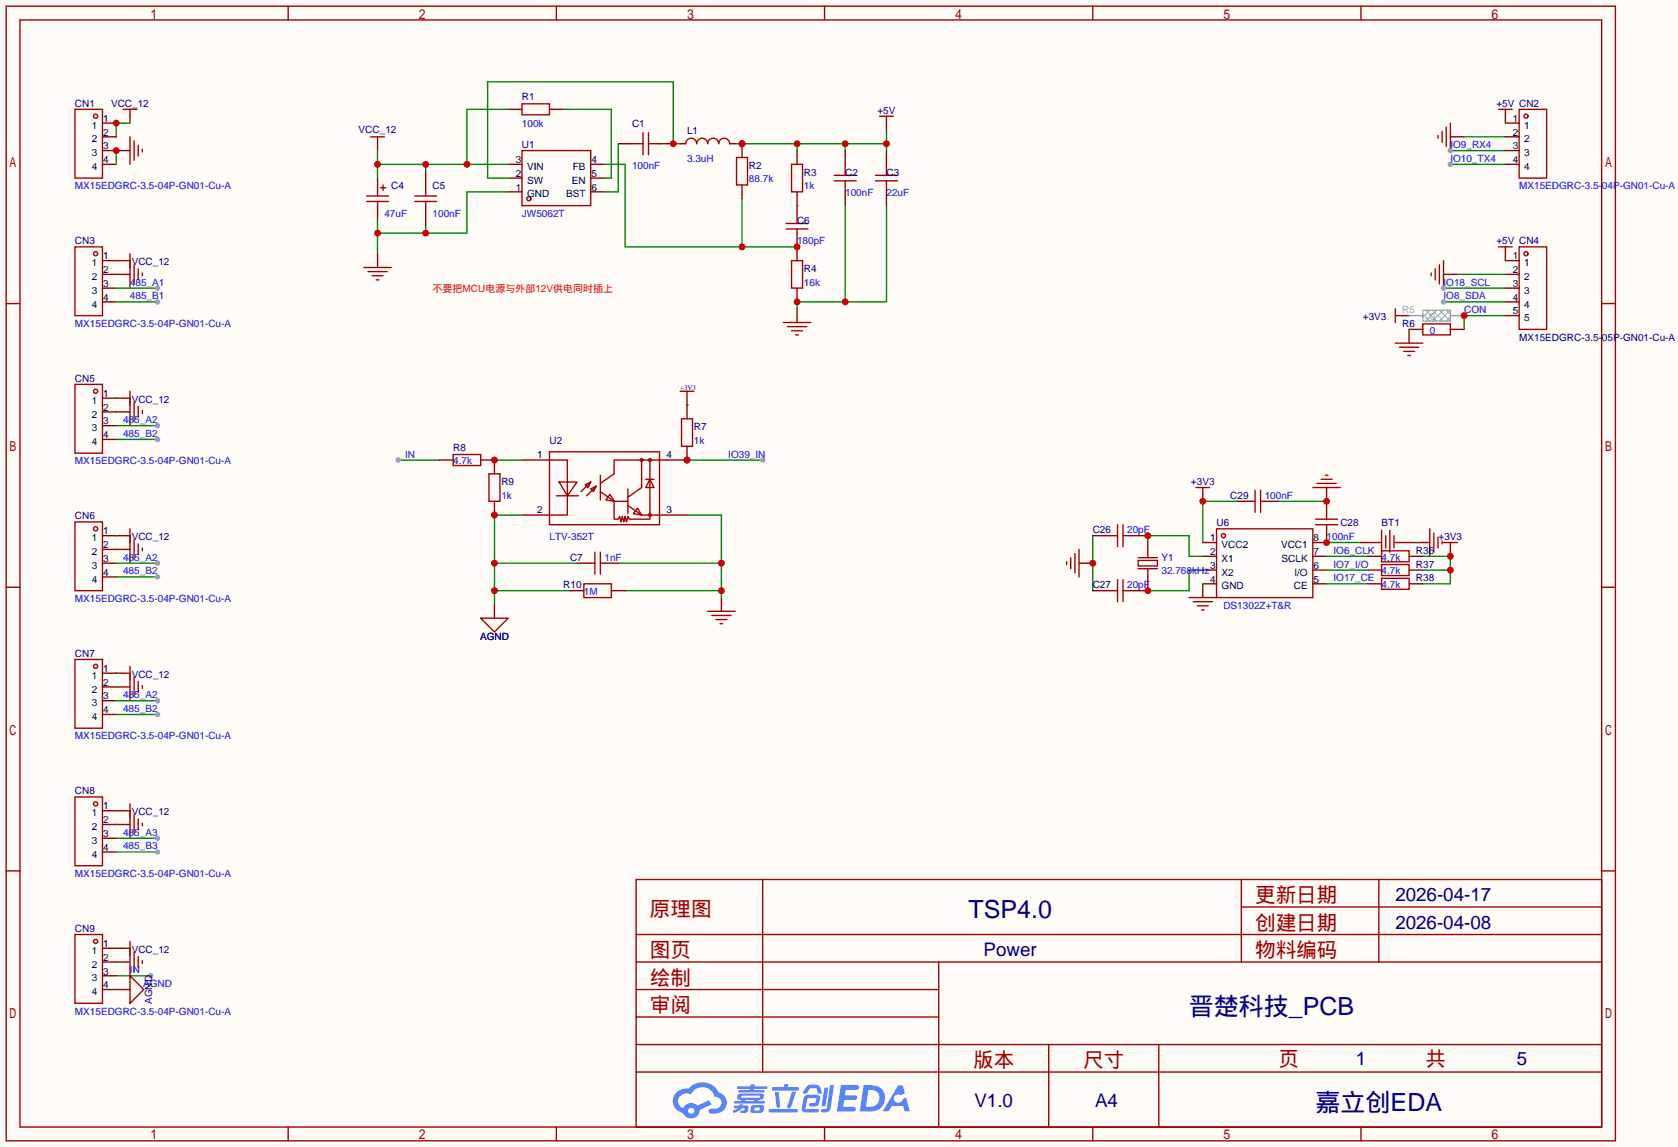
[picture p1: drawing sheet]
<svg xmlns="http://www.w3.org/2000/svg" width="310mm" height="212mm" viewBox="0 0 310 212" stroke-linecap="round" stroke-linejoin="round" font-family="sans-serif">
<path d="M0 0h309.9v211.8h-309.9z" fill="#fffcf7"/>
<g fill="none" stroke="#a10000" stroke-width=".25">
<path d="M1.1 1.1h297.2v209.6h-297.2zM3.7 3.7h292.1v204.5h-292.1zM53.2 1.1v2.6M102.7 1.1v2.6M152.3 1.1v2.6M201.8 1.1v2.6M251.3 1.1v2.6M1.1 56.1h2.6M295.8 56.1h2.5M1.1 108.5h2.6M295.8 108.5h2.5M1.1 160.8h2.6"/>
<path d="M117.5 162.4h178.3v45.8h-178.3zM117.5 177.7h178.3M117.5 172.6h178.3M140.8 162.4v35.6M173.4 177.7v30.5M229.2 162.4v15.3M229.2 167.5h66.6M254.6 162.4v15.3M295.8 160.8h2.5M117.5 182.8h55.9M117.5 198h178.3M117.5 192.9h178.3"/>
<path d="M117.5 187.8h55.9M193.7 192.9v15.3M214 192.9v15.3M53.2 208.2v2.5M102.7 208.2v2.5M152.3 208.2v2.5M201.8 208.2v2.5M251.3 208.2v2.5"/>
</g>
<g fill="#5487ff">
<path d="M155.3 200.4h2.1a.97 .97 0 0 1 1.3 .4 .53 .53 0 0 1-.7 .5h-1.8l-.2 1h1.9a.43 .43 0 0 1 .4 .5 .43 .43 0 0 1-.5 .3h-1.9l-.2 1.3h1.7a.45 .45 0 0 1 .6 .2 .45 .45 0 0 1-.2 .6l-3.2 .1z"/>
<path d="M165.9 200.5h.8l.4 1.4-.7 .4a.82 .82 0 0 0-1.2 .1 .82 .82 0 0 0 .1 1.1 .82 .82 0 0 0 1.2 0l.2-.5 .6-.3 .7 2.5h-.9l-.3-1h-2.1l-.6 1h-1.1z"/>
<path d="M152.2 200.9h.8l-.5 3.2a.36 .36 0 0 1-.4 .3 .36 .36 0 0 1-.3-.4z"/>
<path d="M153.3 200.4h.7l-.6 4.3a1.13 1.13 0 0 1-1.8 .6l.2-.4 .7-.1 .2-.2z"/>
<path d="M149 200.7l.6-.4h1a.77 .77 0 0 1 .9 .6l.3 .9-.2 .2h-.5l-.4-1h-.9a1.3 1.3 0 0 0-.8 .9l-.6 .1-.2-.2z"/>
<path d="M148.6 202.5l.5-.3h1.7a.66 .66 0 0 1 .6 .9l-.1 .4a.81 .81 0 0 1-.9 .9h-.7a.32 .32 0 0 1-.3-.4 .32 .32 0 0 1 .4-.3h.7l.3-.9-1.7 .1-.3 1.9h2.1a.32 .32 0 0 1 .4 .4 .32 .32 0 0 1-.4 .3l-2.3-.1-.5-.3v-.5z"/>
<path d="M142 204.8h5a.33 .33 0 0 1 .3 .4 .33 .33 0 0 1-.3 .3h-4.9l-.2-.2z"/>
<path d="M146.3 201.6h.7l-1 2.9a.36 .36 0 0 1-.4 .2 .36 .36 0 0 1-.3-.3z"/>
<path d="M143.1 201.7h.7l.3 2.6a.34 .34 0 0 1-.3 .3 .34 .34 0 0 1-.4-.2z"/>
<path d="M142.6 200.8h2.2l.1-.4 .1-.2h.6l-.1 .6h1.8a.32 .32 0 0 1 .3 .3 .32 .32 0 0 1-.4 .3h-4.5l-.1-.1z"/>
<path d="M135.6 204.2h.9l.1-.2 .7-.1-.1 .3h.9a.82 .82 0 0 1-.6 1.3h-.7v-.4l.7-.1v-.3h-.5l-.5 .4-1 .4-.2-.4 1-.4h-.8z"/>
<path d="M136.1 200.6h2.5v-.3h.8l-.1 .3h2.2l.2 .3-.2 .2h-2.3v.3h1.8l.2 .2-.2 .2h-4.5l-.2-.2 .1-.2h2l.1-.3h-2.3l-.1-.2z"/>
<path d="M159.5 200.4l-.7 4.9h1.6a2.47 2.47 0 0 0 2.9-1.7 2.47 2.47 0 0 0-1.4-3zM160.4 201.3a1.61 1.61 0 0 1 2 1.4 1.61 1.61 0 0 1-1.8 1.7h-.7z"/>
<path d="M136.3 202.2a.55 .55 0 0 0-.2 .7 .55 .55 0 0 0 .7 .2l.1 .3h-1.3v.4h5.5l.2-.2-.2-.2h-1.2l.2-.3a.7 .7 0 0 0 .8-.2 .7 .7 0 0 0 0-.9h-4.1zM136.9 202.4h3.3l.2 .1-.2 .2h-3.2l-.2-.1zM137.6 203.1h1.7l-.2 .3h-1.4z"/>
<path d="M138.8 204.3a1.05 1.05 0 0 0-.1 1.2 2.91 2.91 0 0 0 2.2-.2 .98 .98 0 0 0 0-1.2h-1.6zM139.4 204.6l.8-.1 .1 .1v.3l-.2 .2h-.8z"/>
<path d="M125 201.7a2.23 2.23 0 0 0-.7 2.3 2.23 2.23 0 0 0 1.8 1.6 1.58 1.58 0 0 0 1.8 .9 1.58 1.58 0 0 0 1.3-1.5l2.2-1-.5-.8-2.1 1a1.65 1.65 0 0 0-2.6 .5 1.45 1.45 0 0 1-.8-2 1.45 1.45 0 0 1 2-.7l.2 .1a2.3 2.3 0 0 1 2.3-1.3 2.3 2.3 0 0 1 2.1 1.7 1.12 1.12 0 0 1 1.2 1.1 1.12 1.12 0 0 1-1.1 1.2h-.7a.45 .45 0 0 0-.6 .3 .45 .45 0 0 0 .5 .6 2.26 2.26 0 0 0 2.9-2.5 2.04 2.04 0 0 0-1.5-1.4 3.3 3.3 0 0 0-5.5-.7l-1.2 .1zM127.1 205.2a.57 .57 0 0 1 1.1 0 .57 .57 0 0 1-1.1 0z"/>
</g>
<g fill="none" stroke="#a10000" stroke-width=".25">
<path d="M96.4 19.2h5.1v2h-5.1zM67.7 37.2h4.1M67.7 36.2h4.1M68.5 25.3h2.5M69.7 25.3v1.2M69.7 35.4v.8M69.7 37.2v.8M70.2 34.7h1M70.7 34.2v1M76.6 37.2h4M76.6 36.2h4M78.6 34.2v2"/>
<path d="M78.6 37.2v2M96.4 27.8h12.7v10.2h-12.7zM116.7 26.5h2M118.7 24.5v4.1M119.8 24.5v4.1M119.8 26.5h2M146.2 30.4h2v5h-2zM162.4 21.5h2.6M163.7 21.5v1.2M67.2 49.4h5.1M67.9 50.2h3.6M68.7 50.9h2"/>
<path d="M69.5 51.7h.5M144.7 59.6h5M145.2 41.3h4M145.2 42.3h4M146.2 48.1h2v5.1h-2zM147.2 40.5v.8M147.2 42.3v.8M125.9 77.3h2v5.1h-2zM145.4 60.3h3.6M146.2 61.1h2M146.9 61.8h.5M90.3 87.5h2v5.1h-2z"/>
<circle cx="97.7" cy="36.7" r=".38"/>
</g>
<g fill="none" stroke="#870000" stroke-width=".25">
<path d="M69.7 26.5v1.3M69.7 32.9v2.5M69.7 38v2.5M78.6 31.6v2.6M78.6 39.2v2.6M93.9 35.4h2.5M93.9 32.9h2.5M93.9 30.4h2.5M93.9 20.2h2.5M101.5 20.2h2.5M109.1 35.4h2.5M109.1 32.9h2.5"/>
<path d="M109.1 30.4h2.5M114.2 26.5h2.5M121.8 26.5h2.5M147.2 27.8v2.6M147.2 35.4v5.1M163.7 22.7v1.3M69.7 46.9v2.5M147.2 43.1v5M147.2 53.2v2.6M147.2 57v2.6M126.9 74.8v2.5M91.3 85v2.5"/>
<path d="M91.3 92.6v2.5M126.9 82.4v2.6"/>
</g>
<path d="M69.7 30.4h24.2M69.7 27.8v5.1M78.6 30.4v1.2M93.9 20.2h-7.7v10.2" fill="none" stroke="#008700" stroke-width=".25"/>
<g fill="#c00">
<circle cx="86.2" cy="30.4" r=".63"/>
<circle cx="78.6" cy="30.4" r=".63"/>
<circle cx="69.7" cy="30.4" r=".63"/>
</g>
<path d="M93.9 35.4h-7.7v7.7h-16.5M104 20.2h8.9v12.7h-1.3M69.7 40.5v6.4M78.6 41.8v1.3" fill="none" stroke="#008700" stroke-width=".25"/>
<g fill="#c00">
<circle cx="69.7" cy="43.1" r=".63"/>
<circle cx="78.6" cy="43.1" r=".63"/>
</g>
<path d="M135.8 26.5h27.9M147.2 26.5v1.3M156.1 26.5v1.3M163.7 24v3.8" fill="none" stroke="#008700" stroke-width=".25"/>
<g fill="#c00">
<circle cx="156.1" cy="26.5" r=".63"/>
<circle cx="147.2" cy="26.5" r=".63"/>
<circle cx="163.7" cy="26.5" r=".63"/>
<circle cx="137" cy="26.5" r=".63"/>
</g>
<path d="M125.6 26.5h-1.3v-11.4h-34.3v17.8h3.9" fill="none" stroke="#008700" stroke-width=".25"/>
<circle cx="124.3" cy="26.5" r=".63" fill="#c00"/>
<path d="M111.6 30.4h3.8v15.2h31.8M114.2 26.5v8.9h-2.6M137 36.7v8.9M147.2 38h.1" fill="none" stroke="#008700" stroke-width=".25"/>
<path d="M154.1 32.4h4M154.1 33.4h4M156.1 30.4v2M156.1 33.4v2M161.7 32.4h4M161.7 33.4h4M163.7 30.4v2M163.7 33.4v2" fill="none" stroke="#a10000" stroke-width=".25"/>
<path d="M156.1 27.8v2.6M156.1 35.4v2.6M163.7 27.8v2.6M163.7 35.4v2.6" fill="none" stroke="#870000" stroke-width=".25"/>
<g fill="#c00">
<circle cx="137" cy="45.6" r=".63"/>
<circle cx="147.2" cy="45.6" r=".63"/>
</g>
<path d="M156.1 38v17.8M163.7 38v17.8h-16.5v1.2" fill="none" stroke="#008700" stroke-width=".25"/>
<g fill="#c00">
<circle cx="156.1" cy="55.8" r=".63"/>
<circle cx="147.2" cy="55.8" r=".63"/>
</g>
<path d="M137 26.5v2.6" fill="none" stroke="#870000" stroke-width=".25"/>
<circle cx="137" cy="26.5" r=".63" fill="#c00"/>
<path d="M125.6 26.5h1M134.7 26.5h1.1M137 34.2v2.5M267.8 25.3h2.6M278 21.5v1.2" fill="none" stroke="#870000" stroke-width=".25"/>
<path d="M126.6 26.5a1.02 1.02 0 0 1 1-1 1.02 1.02 0 0 1 1.1 1 1.02 1.02 0 0 1 1-1 1.02 1.02 0 0 1 1 1 1.02 1.02 0 0 1 1-1 1.02 1.02 0 0 1 1 1 1.02 1.02 0 0 1 1-1 1.02 1.02 0 0 1 1 1M136 29.1h2v5.1h-2zM265.6 25v.5M266.3 24.3v2M267.1 23.5v3.6M267.8 22.7v5.1M276.7 20.2h2.6M278 20.2v1.3" fill="none" stroke="#a10000" stroke-width=".25"/>
<path d="M267.8 27.8h10.2M270.4 25.3h7.6" fill="none" stroke="#008700" stroke-width=".25"/>
<circle cx="267.8" cy="27.8" r=".51" fill="#999"/>
<path d="M267.8 30.4h10.2" fill="none" stroke="#008700" stroke-width=".25"/>
<circle cx="267.8" cy="30.4" r=".51" fill="#999"/>
<g fill="none" stroke="#a10000" stroke-width=".25">
<path d="M22.7 20.2h2.6M24 20.2v1.3M24 25.3v5.1M24.8 26v3.6M25.5 26.8v2M26.3 27.6v.5M22.7 48.1h1.3M24 46.9v6.3M24.8 48.9v3.6M25.5 49.7v2M26.3 50.4v.5M264.3 50.4v.5"/>
<path d="M265 49.7v2M265.8 48.9v3.6M266.6 48.1v5.1M276.7 45.6h2.6M278 45.6v1.3M22.7 73.5h1.3M24 72.3v6.3M24.8 74.3v3.6M25.5 75.1v2M26.3 75.8v.5M125.6 72.3h2.5M126.9 72.3v2.5"/>
<path d="M22.7 98.9h1.3M24 97.7v6.3M24.8 99.7v3.6M25.5 100.5v2M26.3 101.2v.5M22.7 124.3h1.3M24 123.1v6.3M24.8 125.1v3.6M25.5 125.9v2M26.3 126.6v.5M22.7 149.7h1.3M24 148.5v6.3"/>
<path d="M24.8 150.5v3.6M25.5 151.3v2M26.3 152v.5M22.7 175.1h1.3M24 173.9v6.3M24.8 175.9v3.6M25.5 176.7v2M26.3 177.4v.5"/>
</g>
<g fill="none" stroke="#870000" stroke-width=".25">
<path d="M21.5 27.8h2.5M24 21.5v1.2M21.5 48.1h1.2M21.5 50.7h2.5M266.6 50.7h2.5M278 46.9v1.2M21.5 73.5h1.2M21.5 76.1h2.5M126.9 74.8h.1M21.5 98.9h1.2M21.5 101.5h2.5M21.5 124.3h1.2"/>
<path d="M21.5 126.9h2.5M21.5 149.7h1.2M21.5 152.3h2.5M21.5 175.1h1.2M21.5 177.7h2.5"/>
</g>
<path d="M24 22.7h-2.5v2.6M266.6 53.2h11.4" fill="none" stroke="#008700" stroke-width=".25"/>
<circle cx="266.6" cy="53.2" r=".51" fill="#999"/>
<path d="M266.6 55.8h11.4" fill="none" stroke="#008700" stroke-width=".25"/>
<circle cx="266.6" cy="55.8" r=".51" fill="#999"/>
<path d="M260.2 58.3h.1M278 58.3h-7.6v2.5M260.2 60.8h.1" fill="none" stroke="#008700" stroke-width=".25"/>
<path d="M259 58.3h1.2M262.8 60.8h-2.6v2.6M267.8 60.8h2.6M222.1 91.3v1.3M261.5 100.2h2.5M267.8 101.5v1.2" fill="none" stroke="#870000" stroke-width=".25"/>
<g fill="none" stroke="#a10000" stroke-width=".25">
<path d="M257.7 57v2.6M257.7 58.3h1.3M262.8 59.8h5v2h-5zM257.7 63.4h5.1M258.4 64.1h3.6M259.2 64.9h2M260 65.7h.5M220.9 90h2.5M222.1 90v1.3M264 97.7v5M264.8 98.4v3.6M265.6 99.2v2"/>
<path d="M266.3 99.9v.6M266.6 100.2h2.5M267.8 100.2v1.3"/>
</g>
<path d="M267.8 58.3h2.6" fill="none" stroke="#999" stroke-width=".25"/>
<circle cx="270.4" cy="58.3" r=".63" fill="#c00"/>
<path d="M260.2 58.3h2.6M262.8 57.3h5v2h-5z" fill="none" stroke="#999" stroke-width=".25"/>
<path d="M262.8 58l1.2 1.3M263.3 57.3l2 2M264 57.3l-1.2 1.2M264.5 57.3l2.1 2M265.3 57.3l-2 2M265.8 57.3l2 2M266.6 57.3l-2.1 2M267.1 57.3l.7 .7M267.8 57.3l-2 2M267.8 58.5l-.7 .8" fill="none" stroke="#999" stroke-width=".18"/>
<path d="M126.9 85h13.9" fill="none" stroke="#008700" stroke-width=".25"/>
<circle cx="126.9" cy="85" r=".63" fill="#c00"/>
<circle cx="140.8" cy="85" r=".51" fill="#999"/>
<path d="M21.5 180.2h6.3" fill="none" stroke="#008700" stroke-width=".25"/>
<circle cx="27.8" cy="180.2" r=".51" fill="#999"/>
<path d="M73.5 85h7.7" fill="none" stroke="#008700" stroke-width=".25"/>
<circle cx="73.5" cy="85" r=".51" fill="#999"/>
<path d="M91.3 85h5.1M96.4 95.1h-5.1v16.5M91.3 109.1h14M91.3 104h15.3" fill="none" stroke="#008700" stroke-width=".25"/>
<g fill="#c00">
<circle cx="91.3" cy="109.1" r=".63"/>
<circle cx="91.3" cy="104" r=".63"/>
<circle cx="91.3" cy="95.1" r=".63"/>
</g>
<path d="M133.2 110.4v2.5" fill="none" stroke="#870000" stroke-width=".25"/>
<path d="M130.7 112.9h5.1M131.4 113.7h3.6M132.2 114.4h2M133 115.2h.5" fill="none" stroke="#a10000" stroke-width=".25"/>
<path d="M126.9 95.1h6.3v15.3M114.2 104h19M115.4 109.1h17.8" fill="none" stroke="#008700" stroke-width=".25"/>
<g fill="#c00">
<circle cx="133.2" cy="104" r=".63"/>
<circle cx="133.2" cy="109.1" r=".63"/>
</g>
<path d="M101.5 83.4h20.3v13.5h-20.3z" fill="none" stroke="#a10000" stroke-width=".25"/>
<path d="M96.4 85h5.1M96.4 95.1h5.1M121.8 85h5.1M121.8 95.1h5.1" fill="none" stroke="#870000" stroke-width=".25"/>
<circle cx="126.9" cy="85" r=".63" fill="#c00"/>
<g fill="none" stroke="#a10000" stroke-width=".25">
<path d="M13.8 20.2h5.1v12.7h-5.1zM280.5 20.2h5.1v12.7h-5.1zM13.8 45.6h5.1v12.7h-5.1zM101.5 85h3.3v10.1h-3.3M102.7 91.6h4.1M103.3 89h3.3l-1.8 2.6zM108.1 89.5l1-.5-.5 1zM109.1 90.3l1-.5-.5 1zM109.1 89l-1.8 1.8M110.1 89.8l-1.8 1.8M110.9 90.8l2.5 1.8M110.9 87.8v4.5"/>
<path d="M112.6 91.3l.8 1.3-1.5-.3zM113.4 92.6h2.6M116 93.3l2.5 1.8M116 90.3v4.6M117.7 93.9l.8 1.2-1.5-.2zM118.5 85v5l-2.5 1.8M118.5 95.1h3.3M119.3 88.5h1.5M120 88.5l.8 1.5h-1.5zM120 85v10.9h-3.8l-.2-.5-.3 1-.3-1-.2 1-.3-1-.2 1-.3-1-.2 .5h-.8v-3.3M121.8 85h-8.4v2.5l-2.5 1.8M13.8 147.2h5.1v12.7h-5.1z"/>
<path d="M13.8 172.6h5.1v12.7h-5.1z"/>
<circle cx="17.7" cy="21.5" r=".38"/>
<circle cx="281.8" cy="21.5" r=".38"/>
<circle cx="17.7" cy="46.9" r=".38"/>
<circle cx="118.5" cy="85" r=".25"/>
<circle cx="120" cy="95.1" r=".25"/>
<circle cx="120" cy="85" r=".25"/>
<circle cx="17.7" cy="148.5" r=".38"/>
<circle cx="17.7" cy="173.9" r=".38"/>
</g>
<g fill="none" stroke="#870000" stroke-width=".25">
<path d="M18.9 22.7h2.6M278 22.7h2.5M278 25.3h2.5M278 27.8h2.5M278 30.4h2.5M18.9 48.1h2.6M18.9 50.7h2.6M18.9 53.2h2.6M18.9 55.8h2.6M18.9 149.7h2.6M18.9 152.3h2.6M18.9 154.8h2.6"/>
<path d="M18.9 157.4h2.6M18.9 175.1h2.6M18.9 177.7h2.6M18.9 180.2h2.6M18.9 182.8h2.6"/>
</g>
<circle cx="21.5" cy="22.7" r=".63" fill="#c00"/>
<g fill="none" stroke="#870000" stroke-width=".25">
<path d="M18.9 25.3h2.6M18.9 27.8h2.6M18.9 30.4h2.6M18.9 73.5h2.6M18.9 76.1h2.6M18.9 78.6h2.6M18.9 81.2h2.6M18.9 98.9h2.6M18.9 101.5h2.6M18.9 104h2.6M18.9 106.6h2.6M18.9 124.3h2.6"/>
<path d="M18.9 126.9h2.6M18.9 129.4h2.6M18.9 132h2.6"/>
</g>
<g fill="none" stroke="#a10000" stroke-width=".25">
<path d="M13.8 71h5.1v12.7h-5.1zM13.8 96.4h5.1v12.7h-5.1zM13.8 121.8h5.1v12.7h-5.1z"/>
<circle cx="17.7" cy="72.3" r=".38"/>
<circle cx="17.7" cy="97.7" r=".38"/>
<circle cx="17.7" cy="123.1" r=".38"/>
</g>
<path d="M21.5 129.4h7.6" fill="none" stroke="#008700" stroke-width=".25"/>
<circle cx="29.1" cy="129.4" r=".51" fill="#999"/>
<path d="M21.5 104h7.6" fill="none" stroke="#008700" stroke-width=".25"/>
<circle cx="29.1" cy="104" r=".51" fill="#999"/>
<path d="M21.5 78.6h7.6" fill="none" stroke="#008700" stroke-width=".25"/>
<circle cx="29.1" cy="78.6" r=".51" fill="#999"/>
<path d="M21.5 132h7.6" fill="none" stroke="#008700" stroke-width=".25"/>
<circle cx="29.1" cy="132" r=".51" fill="#999"/>
<path d="M21.5 106.6h7.6" fill="none" stroke="#008700" stroke-width=".25"/>
<circle cx="29.1" cy="106.6" r=".51" fill="#999"/>
<path d="M21.5 81.2h7.6" fill="none" stroke="#008700" stroke-width=".25"/>
<circle cx="29.1" cy="81.2" r=".51" fill="#999"/>
<path d="M21.5 154.8h7.6" fill="none" stroke="#008700" stroke-width=".25"/>
<circle cx="29.1" cy="154.8" r=".51" fill="#999"/>
<g fill="none" stroke="#a10000" stroke-width=".25">
<path d="M224.7 97.7h17.7v12.7h-17.7z"/>
<circle cx="225.9" cy="98.9" r=".38"/>
</g>
<path d="M222.1 100.2h2.6M222.1 102.7h2.6M222.1 105.3h2.6M222.1 107.8h2.6M242.4 100.2h2.6M242.4 102.7h2.6M242.4 105.3h2.6M242.4 107.8h2.6" fill="none" stroke="#870000" stroke-width=".25"/>
<path d="M21.5 157.4h7.6" fill="none" stroke="#008700" stroke-width=".25"/>
<circle cx="29.1" cy="157.4" r=".51" fill="#999"/>
<path d="M21.5 27.8v2.6" fill="none" stroke="#008700" stroke-width=".25"/>
<circle cx="21.5" cy="27.8" r=".63" fill="#c00"/>
<path d="M228.5 92.6h-6.4v7.6" fill="none" stroke="#008700" stroke-width=".25"/>
<circle cx="222.1" cy="92.6" r=".63" fill="#c00"/>
<path d="M201.8 98.9v10.2M212 98.9h7.6v3.8h2.5M222.1 105.3h-2.5v3.8h-7.6" fill="none" stroke="#008700" stroke-width=".25"/>
<path d="M199.3 104h2.5M222.1 107.8v2.6" fill="none" stroke="#870000" stroke-width=".25"/>
<path d="M219.6 110.4h5.1M220.3 111.1h3.6M221.1 111.9h2M221.9 112.6h.5" fill="none" stroke="#a10000" stroke-width=".25"/>
<circle cx="201.8" cy="104" r=".63" fill="#c00"/>
<path d="M197 103.8v.5M197.7 103v2M198.5 102.2v3.6M199.3 101.5v5.1" fill="none" stroke="#a10000" stroke-width=".25"/>
<path d="M245 100.2h6.3M245 102.7h7.6M245 105.3h7.6M245 107.8h7.6M262.8 102.7h5v5.1h-5M262.8 105.3h5" fill="none" stroke="#008700" stroke-width=".25"/>
<g fill="#c00">
<circle cx="267.8" cy="105.3" r=".63"/>
<circle cx="267.8" cy="102.7" r=".63"/>
</g>
<g fill="none" stroke="#870000" stroke-width=".25">
<path d="M88.8 85h2.5M212 98.9v2.6M245 90v2.6M91.3 111.6v2.6M105.3 109.1h2.5M106.6 104h2.5M111.6 104h2.6M112.9 109.1h2.5M212 106.6v2.5M252.6 102.7h2.5M252.6 105.3h2.5M252.6 107.8h2.5"/>
<path d="M260.2 102.7h2.6M260.2 105.3h2.6M260.2 107.8h2.6M21.5 182.8h2.5"/>
</g>
<g fill="none" stroke="#a10000" stroke-width=".25">
<path d="M242.4 90h5.1M243.2 89.3h3.6M244 88.5h2M244.7 87.8h.5M88.8 114.2h5.1l-2.6 2.5zM107.8 107.8h5.1v2.6h-5.1zM109.1 104h.8M109.9 102v4M110.9 102v4M110.9 104h.7M210.2 103.5h3.5v1h-3.5zM210.2 105h3.5"/>
<path d="M210.2 103h3.5M212 101.5v1.5M212 105v1.6M255.1 101.7h5.1v2.1h-5.1zM255.1 104.3h5.1v2h-5.1zM255.1 106.8h5.1v2h-5.1zM24 180.2l2.5 2.6-2.5 2.5z"/>
</g>
<path d="M126.9 74.8h.1" fill="none" stroke="#008700" stroke-width=".25"/>
<circle cx="91.3" cy="85" r=".63" fill="#c00"/>
<path d="M81.2 85h2.5M245 97.7v2.5" fill="none" stroke="#870000" stroke-width=".25"/>
<path d="M83.7 83.9h5.1v2.1h-5.1zM243 96.9h4M243 95.9h4" fill="none" stroke="#a10000" stroke-width=".25"/>
<circle cx="245" cy="100.2" r=".63" fill="#c00"/>
<path d="M209.4 98.9h2.6M228.5 92.6h2.5M233.6 92.6h2.5M245 92.6v2.5" fill="none" stroke="#870000" stroke-width=".25"/>
<path d="M207.4 96.9v4.1M231 92.6h.8M231.8 90.6v4M232.8 90.6v4M232.8 92.6h.8M245 95.1v.8M245 96.9v.8" fill="none" stroke="#a10000" stroke-width=".25"/>
<circle cx="212" cy="98.9" r=".63" fill="#c00"/>
<path d="M204.3 98.9h2.1M206.4 96.9v4.1M207.4 98.9h2" fill="none" stroke="#a10000" stroke-width=".25"/>
<path d="M201.8 98.9h2.5" fill="none" stroke="#870000" stroke-width=".25"/>
<path d="M21.5 48.1h.1M21.5 50.7h.1M21.5 53.2h7.6" fill="none" stroke="#008700" stroke-width=".25"/>
<circle cx="29.1" cy="53.2" r=".51" fill="#999"/>
<path d="M21.5 55.8h7.6" fill="none" stroke="#008700" stroke-width=".25"/>
<circle cx="29.1" cy="55.8" r=".51" fill="#999"/>
<path d="M21.5 73.5h.1" fill="none" stroke="#008700" stroke-width=".25"/>
<path d="M207.4 107.1v4" fill="none" stroke="#a10000" stroke-width=".25"/>
<path d="M209.4 109.1h2.6" fill="none" stroke="#870000" stroke-width=".25"/>
<circle cx="212" cy="109.1" r=".63" fill="#c00"/>
<g fill="none" stroke="#a10000" stroke-width=".25">
<path d="M280.5 45.6h5.1v15.2h-5.1zM255.1 97.9v4.1M255.9 98.9v2.3M256.7 97.9v4.1M257.4 98.9v2.3M204.3 109.1h2.1M206.4 107.1v4M207.4 109.1h2"/>
<circle cx="281.8" cy="46.9" r=".38"/>
</g>
<path d="M278 48.1h2.5M278 50.7h2.5M278 53.2h2.5M278 55.8h2.5M278 58.3h2.5M201.8 109.1h2.5M251.3 100.2h3.8M257.7 100.2h3.8" fill="none" stroke="#870000" stroke-width=".25"/>
<g fill="none" stroke="#008700" stroke-width=".25">
<path d="M278 22.7h.1M269.1 50.7h8.9M278 48.1h.1M21.5 76.1h.1M21.5 98.9h.1M236.1 92.6h8.9M21.5 101.5h.1M222.1 107.8h.1M261.5 100.2h.1M21.5 124.3h.1M21.5 126.9h.1M21.5 149.7h.1"/>
<path d="M21.5 152.3h.1M21.5 175.1h.1M21.5 177.7h.1M21.5 182.8h.1"/>
</g>
<circle cx="245" cy="92.6" r=".63" fill="#c00"/>
<g font-size="4.6" fill="#000080">
<text x="178.9" y="169.6">TSP4.0</text>
<text x="219.6" y="187.4">晋楚科技_PCB</text>
<text x="243" y="205.2">嘉立创EDA</text>
</g>
<g font-size="3.8" fill="#a00000">
<text x="231.8" y="166.6">更新日期</text>
<text x="120" y="169.2">原理图</text>
<text x="231.8" y="171.7">创建日期</text>
<text x="120" y="176.8">图页</text>
<text x="231.8" y="176.8">物料编码</text>
<text x="120" y="181.9">绘制</text>
<text x="120" y="186.9">审阅</text>
<text x="179.7" y="197.1">版本</text>
<text x="200" y="197.1">尺寸</text>
<text x="236.1" y="196.8">页</text>
<text x="263.3" y="196.8">共</text>
</g>
<g font-size="3.5" fill="#000080">
<text x="257.7" y="166.4">2026-04-17</text>
<text x="257.7" y="171.5">2026-04-08</text>
<text x="181.7" y="176.6">Power</text>
<text x="250.4" y="196.6">1</text>
<text x="280.1" y="196.6">5</text>
<text x="180" y="204.5">V1.0</text>
<text x="202.2" y="204.5">A4</text>
</g>
<g font-size="1.8" fill="#000080">
<text x="13.8" y="19.7">CN1</text>
<text x="20.5" y="19.7">VCC_12</text>
<text x="96.4" y="18.5">R1</text>
<text x="116.7" y="23.5">C1</text>
<text x="162" y="21">+5V</text>
<text x="276.3" y="19.7">+5V CN2</text>
<text x="66.2" y="24.6">VCC_12</text>
<text x="96.4" y="27.4">U1</text>
<text x="126.9" y="24.8">L1</text>
<text x="72.3" y="35">C4</text>
<text x="79.9" y="35">C5</text>
<text x="138.3" y="31.2">R2</text>
<text x="148.5" y="32.4">R3</text>
<text x="156.1" y="32.4">C2</text>
<text x="163.7" y="32.4">C3</text>
<text x="147.2" y="41.3">C6</text>
<text x="13.8" y="45.1">CN3</text>
<text x="276.3" y="45.1">+5V CN4</text>
<text x="24.3" y="48.9">VCC_12</text>
<text x="148.5" y="50.2">R4</text>
<text x="251.7" y="59.1">+3V3</text>
<text x="259" y="60.4">R6</text>
<text x="280.5" y="62.9">MX15EDGRC-3.5-05P-GN01-Cu-A</text>
<text x="13.8" y="70.5">CN5</text>
<text x="24.3" y="74.3">VCC_12</text>
<text x="83.7" y="83.2">R8</text>
<text x="101.5" y="82">U2</text>
<text x="128.1" y="79.4">R7</text>
<text x="92.6" y="89.6">R9</text>
<text x="219.9" y="89.6">+3V3</text>
<text x="13.8" y="95.9">CN6</text>
<text x="227.2" y="92.1">C29</text>
<text x="24.3" y="99.7">VCC_12</text>
<text x="201.8" y="98.5">C26</text>
<text x="224.7" y="97.2">U6</text>
<text x="247.5" y="97.2">C28</text>
<text x="255.1" y="97.2">BT1</text>
<text x="265.7" y="99.7">+3V3</text>
<text x="105.3" y="103.6">C7</text>
<text x="214.5" y="103.6">Y1</text>
<text x="261.5" y="102.3">R36</text>
<text x="261.5" y="104.8">R37</text>
<text x="261.5" y="107.4">R38</text>
<text x="104" y="108.6">R10</text>
<text x="201.8" y="108.6">C27</text>
<text x="13.8" y="121.3">CN7</text>
<text x="24.3" y="125.1">VCC_12</text>
<text x="13.8" y="146.7">CN8</text>
<text x="24.3" y="150.5">VCC_12</text>
<text x="13.8" y="172.1">CN9</text>
<text x="24.3" y="175.9">VCC_12</text>
<text x="28.1" y="185.4" transform="rotate(-90 28.1 185.4)">AGND</text>
</g>
<g font-size="1.8">
<text x="17" y="23.8">1</text>
<text x="19" y="22.5">1</text>
<text x="279.4" y="22.5">1</text>
<text x="281.5" y="23.8">1</text>
<text x="17" y="26.3">2</text>
<text x="17" y="28.9">3</text>
<text x="19" y="25">2</text>
<text x="19" y="27.6">3</text>
<text x="279.4" y="25">2</text>
<text x="279.4" y="27.6">3</text>
<text x="281.5" y="26.3">2</text>
<text x="281.5" y="28.9">3</text>
<text x="17" y="31.4">4</text>
<text x="19" y="30.1">4</text>
<text x="95.2" y="35.2">1</text>
<text x="95.2" y="32.7">2</text>
<text x="95.2" y="30.1">3</text>
<text x="97.3" y="33.9">SW</text>
<text x="97.3" y="31.4">VIN</text>
<text x="105.6" y="33.9">EN</text>
<text x="105.8" y="31.4">FB</text>
<text x="109.2" y="30.1">4</text>
<text x="109.2" y="32.7">5</text>
<text x="109.2" y="35.2">6</text>
<text x="279.4" y="30.1">4</text>
<text x="281.5" y="31.4">4</text>
<text x="97.3" y="36.5">GND</text>
<text x="104.6" y="36.5">BST</text>
<text x="19" y="47.9">1</text>
<text x="279.4" y="47.9">1</text>
<text x="17" y="49.2">1</text>
<text x="17" y="51.7">2</text>
<text x="19" y="50.4">2</text>
<text x="19" y="53">3</text>
<text x="279.4" y="50.4">2</text>
<text x="279.4" y="53">3</text>
<text x="281.5" y="49.2">1</text>
<text x="281.5" y="51.7">2</text>
<text x="17" y="54.3">3</text>
<text x="17" y="56.8">4</text>
<text x="19" y="55.5">4</text>
<text x="279.4" y="55.5">4</text>
<text x="279.4" y="58.1">5</text>
<text x="281.5" y="54.3">3</text>
<text x="281.5" y="56.8">4</text>
<text x="281.5" y="59.3">5</text>
<text x="17" y="74.6">1</text>
<text x="17" y="77.1">2</text>
<text x="19" y="73.3">1</text>
<text x="19" y="75.8">2</text>
<text x="17" y="79.7">3</text>
<text x="17" y="82.2">4</text>
<text x="19" y="78.4">3</text>
<text x="19" y="80.9">4</text>
<text x="99.2" y="84.6">1</text>
<text x="123.1" y="84.6">4</text>
<text x="99.2" y="94.8">2</text>
<text x="123.1" y="94.8">3</text>
<text x="17" y="100">1</text>
<text x="19" y="98.7">1</text>
<text x="19" y="101.2">2</text>
<text x="223.5" y="100">1</text>
<text x="225.6" y="101.2">VCC2</text>
<text x="236.6" y="101.2">VCC1</text>
<text x="242.6" y="100">8</text>
<text x="17" y="102.5">2</text>
<text x="17" y="105.1">3</text>
<text x="17" y="107.6">4</text>
<text x="19" y="103.8">3</text>
<text x="19" y="106.3">4</text>
<text x="223.5" y="102.5">2</text>
<text x="223.5" y="105.1">3</text>
<text x="223.5" y="107.6">4</text>
<text x="225.6" y="103.8">X1</text>
<text x="225.6" y="106.3">X2</text>
<text x="236.7" y="103.8">SCLK</text>
<text x="239" y="106.3">I/O</text>
<text x="242.6" y="107.6">5</text>
<text x="242.6" y="105.1">6</text>
<text x="242.6" y="102.5">7</text>
<text x="225.6" y="108.9">GND</text>
<text x="238.9" y="108.9">CE</text>
<text x="17" y="125.4">1</text>
<text x="19" y="124.1">1</text>
<text x="17" y="127.9">2</text>
<text x="17" y="130.5">3</text>
<text x="19" y="126.6">2</text>
<text x="19" y="129.2">3</text>
<text x="19" y="131.7">4</text>
<text x="17" y="133">4</text>
<text x="19" y="149.5">1</text>
<text x="17" y="150.8">1</text>
<text x="17" y="153.3">2</text>
<text x="17" y="155.9">3</text>
<text x="19" y="152">2</text>
<text x="19" y="154.6">3</text>
<text x="17" y="158.4">4</text>
<text x="19" y="157.1">4</text>
<text x="17" y="176.2">1</text>
<text x="17" y="178.7">2</text>
<text x="19" y="174.9">1</text>
<text x="19" y="177.4">2</text>
<text x="19" y="180">3</text>
<text x="17" y="181.3">3</text>
<text x="17" y="183.8">4</text>
<text x="19" y="182.5">4</text>
</g>
<g font-size="1.8" fill="#00f">
<text x="96.4" y="23.5">100k</text>
<text x="126.9" y="29.9">3.3uH</text>
<text x="267.8" y="27.4">IO9_RX4</text>
<text x="267.8" y="29.9">IO10_TX4</text>
<text x="13.8" y="35">MX15EDGRC-3.5-04P-GN01-Cu-A</text>
<text x="116.7" y="31.2">100nF</text>
<text x="138.3" y="33.7">88.7k</text>
<text x="148.5" y="35">1k</text>
<text x="280.5" y="35">MX15EDGRC-3.5-04P-GN01-Cu-A</text>
<text x="71" y="40.1">47uF</text>
<text x="79.9" y="40.1">100nF</text>
<text x="96.4" y="40.1">JW5062T</text>
<text x="156.1" y="36.2">100nF</text>
<text x="163.7" y="36.2">22uF</text>
<text x="147.2" y="45.1">180pF</text>
<text x="24" y="52.8">485_A1</text>
<text x="148.5" y="52.8">16k</text>
<text x="266.6" y="52.8">IO18_SCL</text>
<text x="24" y="55.3">485_B1</text>
<text x="266.6" y="55.3">IO8_SDA</text>
<text x="270.4" y="57.8">CON</text>
<text x="13.8" y="60.4">MX15EDGRC-3.5-04P-GN01-Cu-A</text>
<text x="264" y="61.6">0</text>
<text x="22.7" y="78.2">485_A2</text>
<text x="22.7" y="80.7">485_B2</text>
<text x="128.1" y="82">1k</text>
<text x="13.8" y="85.8">MX15EDGRC-3.5-04P-GN01-Cu-A</text>
<text x="74.8" y="84.5">IN</text>
<text x="83.7" y="85.8">4.7k</text>
<text x="134.5" y="84.5">IO39_IN</text>
<text x="92.6" y="92.1">1k</text>
<text x="233.6" y="92.1">100nF</text>
<text x="101.5" y="99.7">LTV-352T</text>
<text x="208.2" y="98.5">20pF</text>
<text x="245" y="99.7">100nF</text>
<text x="22.7" y="103.6">485_A2</text>
<text x="22.7" y="106.1">485_B2</text>
<text x="111.6" y="103.6">1nF</text>
<text x="214.5" y="106.1">32.768kHz</text>
<text x="246.3" y="102.3">IO6_CLK</text>
<text x="246.3" y="104.8">IO7_I/O</text>
<text x="246.3" y="107.4">IO17_CE</text>
<text x="255.1" y="103.6">4.7k</text>
<text x="255.1" y="106.1">4.7k</text>
<text x="13.8" y="111.2">MX15EDGRC-3.5-04P-GN01-Cu-A</text>
<text x="107.8" y="109.9">1M</text>
<text x="208.2" y="108.6">20pF</text>
<text x="225.9" y="112.4">DS1302Z+T&amp;R</text>
<text x="255.1" y="108.6">4.7k</text>
<text x="88.6" y="118.3">AGND</text>
<text x="22.7" y="129">485_A2</text>
<text x="22.7" y="131.5">485_B2</text>
<text x="13.8" y="136.6">MX15EDGRC-3.5-04P-GN01-Cu-A</text>
<text x="22.7" y="154.4">485_A3</text>
<text x="13.8" y="162">MX15EDGRC-3.5-04P-GN01-Cu-A</text>
<text x="22.7" y="156.9">485_B3</text>
<text x="24" y="179.8">IN</text>
<text x="26.4" y="182.3">AGND</text>
<text x="13.8" y="187.4">MX15EDGRC-3.5-04P-GN01-Cu-A</text>
</g>
<text font-size="1.8" fill="#f00" x="79.9" y="54">不要把MCU电源与外部12V供电同时插上</text>
<g font-size="1.8" fill="#999">
<text x="259" y="57.8">R5</text>
<text x="264" y="59.1">0</text>
</g>
<text font-size="1.3" fill="#000080" x="125.6" y="71.9">+3V3</text>
</svg>
